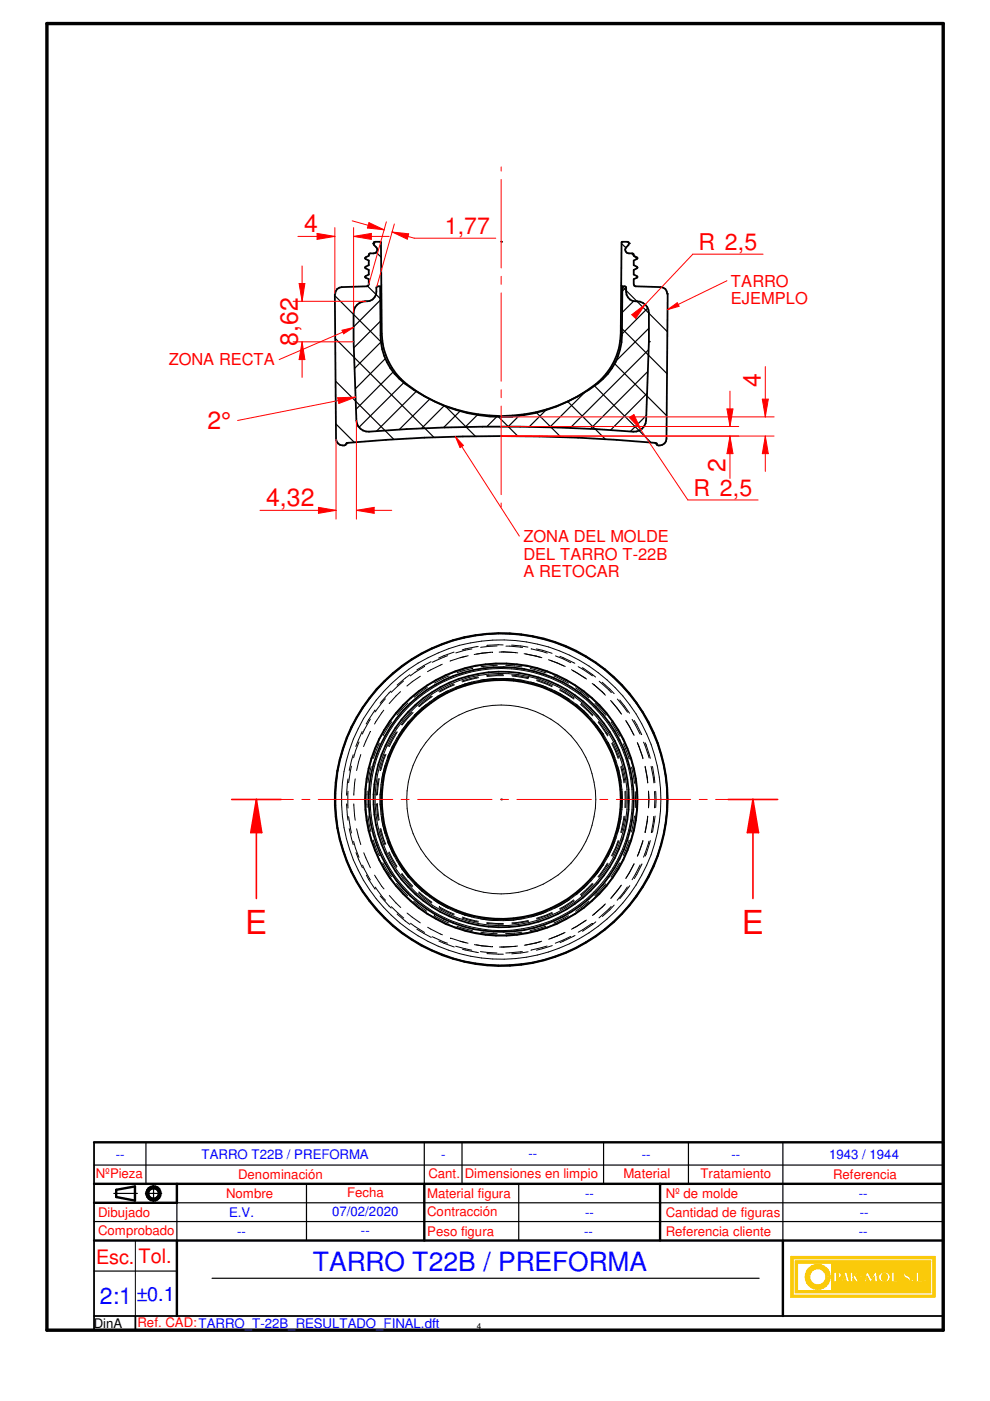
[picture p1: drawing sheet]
<svg xmlns="http://www.w3.org/2000/svg" width="210mm" height="297mm" viewBox="0 0 210 297" stroke-linecap="round" stroke-linejoin="round" font-family="sans-serif">
<path d="M9.9 5h190.1v277h-190.1z" fill="none" stroke="#000" stroke-width=".72"/>
<g fill="none" stroke="#000" stroke-width=".51">
<path d="M19.9 255h17.6M19.9 251h180.1M24.6 252.3v1.5M28.6 251.5v3.1M140 251v12M19.9 263h180.1M166 263v16"/>
<circle cx="32.5" cy="253" r="1.5"/>
<circle cx="32.6" cy="253" r="1.14"/>
</g>
<path d="M19.9 242.2v39.8h180.1v-39.8M19.9 279h180.1M28.7 279v3" fill="none" stroke="#000" stroke-width=".38"/>
<g fill="none" stroke="#000" stroke-width=".25">
<path d="M19.9 247h180.1M19.9 259h180.1M24.1 253h5M30.8 253h3.5M30.9 242.2v8.8M32.6 251.3v3.5M37.5 255v8M65 251v12M98 242.2v8.8M110 251v12M128 242.2v8.8M146 242.2v8.8"/>
<path d="M166 242.2v20.8M19.9 269.5h17.6M45 271h116"/>
</g>
<g fill="#faca0a">
<path d="M167.7 266.4v8.6h30.5v-8.6zM168.1 266.9h29.7v7.7h-29.7z" fill-rule="evenodd"/>
<path d="M168.6 267.3v6.8h28.7v-6.8zM193.1 271.5a.3 .3 0 0 1 .6 0 .3 .3 0 0 1-.6 0zM194.2 269.7h.6v1.9h.8v.2h-1.4zM195.9 271.4l.4-.1v.4l-.3 .1zM169.1 267.8h7.2v5.8h-7.2zM176.8 269.7h.8a.61 .61 0 0 1 .8 .5 .61 .61 0 0 1-.6 .7h-.4v.9h-.6zM179 269.7h.5l.6 2.1h-.6l-.1-.4h-.6l-.2 .4h-.2zM180.3 269.7h.5v.9l.8-.9h.3l-.5 .7 .7 1.4h-.7l-.5-.9-.1 .9h-.5zM182.2 270.6h.8v.2h-.8zM183.7 269.7h.3l.7 1.4 .8-1.4h.3l.3 2.1h-.6l-.1-1.2-.7 1.2h-.2l-.6-1.2-.2 1.2h-.4zM186.4 270.2a1.19 1.19 0 0 1 1.7-.4 1.19 1.19 0 0 1 .3 1.7 1.2 1.2 0 0 1-1.5 .2 1.2 1.2 0 0 1-.5-1.5zM189 269.7h.6v1.9h.8v.2h-1.4zM191.6 270a.73 .73 0 0 1 .8-.3 .73 .73 0 0 1 .6 .6l-.3 .1a.35 .35 0 0 0-.3-.5 .35 .35 0 0 0-.4 .4l.3 .1a.74 .74 0 0 1 .6 1.1 .74 .74 0 0 1-1.2 .1l-.1-.5h.2v.3a.35 .35 0 0 0 .5 .2 .35 .35 0 0 0 .1-.5 .88 .88 0 0 1-.8-1.1z" fill-rule="evenodd"/>
</g>
<g fill="none" stroke="#faca0a" stroke-width=".25">
<path d="M176.8 269.7h.8a.63 .63 0 0 1 .7 .3 .63 .63 0 0 1 0 .8l-.9 .1v.9h-.6zM179 269.7h.5l.6 2.1h-.6l-.1-.4h-.6l-.2 .4h-.2zM180.3 269.7h.5v.9l.8-.9h.3l-.5 .7 .7 1.4h-.7l-.5-.9-.1 .9h-.5zM183.7 269.7h.3l.7 1.4 .8-1.4h.3l.3 2.1h-.6l-.1-1.2-.7 1.2h-.2l-.6-1.2-.2 1.2h-.4zM186.4 270.2a1.19 1.19 0 0 1 1.7-.4 1.19 1.19 0 0 1 .3 1.7 1.2 1.2 0 0 1-1.5 .2 1.2 1.2 0 0 1-.5-1.5zM191.8 271.3h.1M192.2 271.7l-.4-.3v-.3h-.2a.73 .73 0 0 0 .4 .7 .73 .73 0 0 0 .8-.1M192.2 271.7h.1M192.2 269.7l-.4 .2-.2 .4a1.24 1.24 0 0 0 .9 1l.1 .1M192.3 269.7h.1M192.3 269.7l.6 .3 .1 .3-.3 .1a.35 .35 0 0 0-.3-.5 .35 .35 0 0 0-.4 .4l1 .6-.2 .8M192.3 270.4h.1"/>
<path d="M192.6 271.4h.1M192.6 271.4l-.4 .3M192.8 271.7h.1"/>
</g>
<path d="M171.3 269.1a2.65 2.65 0 0 1 2.9-.9 2.65 2.65 0 0 1 1.8 2.4h-.9a1.75 1.75 0 0 0-2.6-1.4 1.75 1.75 0 0 0 0 3 1.75 1.75 0 0 0 2.6-1.4h.9a2.66 2.66 0 0 1-3.6 2.4 2.66 2.66 0 0 1-1.1-4.1z" fill-rule="evenodd" fill="#faca0a"/>
<path d="M171.5 268.9a2.65 2.65 0 0 1 2.8-.7 2.65 2.65 0 0 1 1.7 2.4h-.9a1.74 1.74 0 0 0-2.6-1.4 1.74 1.74 0 0 0 0 3 1.74 1.74 0 0 0 2.6-1.4h.9a2.65 2.65 0 0 1-3.7 2.3 2.65 2.65 0 0 1-.8-4.2z" fill="none" stroke="#faca0a" stroke-width=".25"/>
<path d="M177.4 270l.4 .2v.4l-.3 .2h-.1z" fill-rule="evenodd" fill="#faca0a"/>
<path d="M177.4 270l.4 .2v.4l-.3 .2h-.1z" fill="none" stroke="#faca0a" stroke-width=".25"/>
<path d="M179.1 270.3l.2 .8h-.5z" fill="#faca0a"/>
<path d="M179.1 270.3l.2 .8h-.5z" fill="none" stroke="#faca0a" stroke-width=".25"/>
<path d="M187.1 270.2a.65 .65 0 0 1 .8-.1 .65 .65 0 0 1 .3 .7 .68 .68 0 0 1-.7 .9 .68 .68 0 0 1-.6-.9z" fill-rule="evenodd" fill="#faca0a"/>
<g fill="none" stroke="#faca0a" stroke-width=".25">
<path d="M167.7 266.4h30.5v8.6h-30.5zM168.1 266.9h29.7v7.7h-29.7zM168.6 267.3h28.7v6.8h-28.7zM169.1 267.8h7.2v5.8h-7.2zM182.2 270.6h.8v.2h-.8zM187.2 270l.3-.1a.9 .9 0 0 1 .6 .9 .9 .9 0 0 1-.6 .9 .96 .96 0 0 1-.3-1.7zM189 269.7h.6v1.9h.8v.2h-1.4zM194.2 269.7h.6v1.9h.8v.2h-1.4zM195.9 271.4l.4-.1v.4l-.3 .1z"/>
<circle cx="193.4" cy="271.5" r=".27"/>
</g>
<path d="M19.9 242.2h180.1M24.6 253.8l4 .8M28.6 251.5l-4 .8M37.5 251v4M90 251v12M37.5 263v16" fill="none" stroke="#000" stroke-width=".51"/>
<path d="M37.5 255h162.5M90 242.2v8.8" fill="none" stroke="#000" stroke-width=".25"/>
<g fill="none" stroke="#000" stroke-width=".21">
<path d="M90.2 138.2l-3 1.8M94.9 139l-3.2 1.4M95 136.2l-3.2 1.3M96.3 138.3l-3.3 1.2M98.8 139.1l-3.4 1.1M99.3 139l-1.7 .4M100.1 137.6l-3.5 .8M100.1 134.9l-3.4 .7M101.4 137.1l-3.4 .7M104 138.3l-3.5 .5M104.4 138.3l-3.4 .4M105.4 134.3l-3.5 .3"/>
<path d="M105.4 136.9l-3.5 .3M106.3 138.2l3 .2M106.7 136.7l-3.5 .2M106.8 138.2l-1 .1M107.1 134.4l3.5 .2M107.3 137l3.5 .3M108.5 136.8l3.4 .4M109.1 138.3l.7 .1M111.1 138.6l3.5 .8M111.5 138.7l3.4 .7M112.4 134.9l3.3 .7M112.6 137.6l3.4 .9"/>
<path d="M113.7 137.6l3.4 .9M116.3 139.9l3.2 1.3M116.6 140l3.2 1.3M117.5 136.1l3.2 1.3M117.8 139.1l3.2 1.4M118.7 139.1l3.2 1.5M122.3 138.2l3 1.8M73.2 157.5l-1 3.3M75.4 152.7l-1.5 3.1M76.1 157.3l-1.1 3.4M76.5 160l-.9 3.4M76.8 155.1l-1.4 3.2"/>
<path d="M78.2 148.3l-2 2.9M78.5 155.1l-1.4 3.2M78.5 152.5l-1.7 3.1M79.5 150.5l-1.9 3M80.4 157.6l-1.2 3.2M81.4 150.6l-2 2.9M81.6 159.9l-1 3.4M81.6 144.4l-2.3 2.5M81.7 148.2l-2.2 2.8M81.8 159.9l-1 3.3M82.9 146.5l-2.3 2.6M83.1 153l-1.9 3"/>
<path d="M83.1 158.4l-.8 1.9M83.6 157.5l-.5 .9M84 155.2l-1.7 3M84.2 155.2l-1.7 3.1M84.9 146.6l-2.4 2.6M85.3 154.8l-.8 1.1M85.3 154.8l-2.2 3.6M85.6 144.4l-2.7 2.4M85.7 141l-2.7 2.1M86.5 149.1l-2.3 2.5M86.9 143l-2.7 2.2M87.4 151l-2.3 2.7"/>
<path d="M87.6 151.1l-2.3 2.6M87.9 151.6l-2.6 3.2M87.9 151.6l-.1 .1M89.1 143.4l-2.8 2.1M89.5 150.1l-1.6 1.5M90 141.3l-3 2M90.4 149.3l-.9 .8M90.6 145.8l-2.8 2M91.4 140.3l-3 1.7M91.5 147.6l-2.8 2.1M91.7 147.7l-2.8 2.1M93.8 140.8l-3.2 1.6"/>
<path d="M94.7 146.6l-1.9 1-3.3 2.5M95 146.5l-.3 .1M95.2 143.3l-3.1 1.5M96.2 145l-3.2 1.6M96.4 145.2l-3.2 1.5M98.6 145l-2 .7M98.6 145l-3.9 1.6M100 144.6l-1.4 .4M100.2 141.7l-3.3 .9M101.3 143.5l-3.4 .9M101.5 143.7l-3.5 .9M102.6 144.1l-.8 .1"/>
<path d="M102.6 144.1l-4 .9M104.7 143.9l-2.1 .2M104.7 143.9l4.2 .1M105.3 143.8l-.6 .1M105.5 141.1l-3.5 .3M106.7 143l-3.5 .3M106.8 143.3l-3.5 .1M107.2 143.8l1.7 .2M107.2 141.1l3.5 .3M108.5 143.1l3.5 .6M108.6 143.3l3.4 .6M108.9 144l4.1 .7"/>
<path d="M112.4 141.7l3.4 1M112.5 144.6l.5 .1M113 144.7l3.9 1.4 1.9 1M113.8 144.1l3.3 1.3M113.8 144.3l3.3 1.3M117.4 143.3l3.1 1.6M117.5 146.4l1.3 .7M118.7 146.2l3 1.8M118.7 146.4l3 1.8M118.8 147.1l3.5 2.3M121.2 142l2.9 1.8M121.4 142.2l2.7 1.6"/>
<path d="M122 145.8l2.8 2.1M122.1 149.3l.2 .1M122.3 149.4l1.6 1.4M122.6 141.4l3 1.9M123.1 149.4l2.5 2.4M123.2 149.2l2.5 2.4M123.4 141.6l2.9 2M123.9 150.8l.8 .8M123.9 150.8l2.8 3.1M124.1 143.8l.3 .2M125.6 144.9l.4 .3M125.8 145.1l2.4 2.1"/>
<path d="M125.9 153l.8 .9M126.2 149.1l2.3 2.6M126.7 153.9l1.2 1.7M126.8 141l2.7 2.1M126.8 153.2l2 2.8M126.9 152.9l2 3M127 144.4l2.6 2.5M127.7 144.7l2.5 2.4M127.7 146.7l.7 .7M127.9 155.6l.1 .3M127.9 155.6l1 1.8M128.9 157.4a26.2 26.2 0 0 1 2.7 8"/>
<path d="M128.9 157.4l.9 1.9M129.5 148.5l2.2 2.8M129.6 153.1l1.8 3M129.6 148.7l2.2 2.7M129.7 157.6l1.4 3.2M129.8 157.4l1.4 3.3M130.8 144.3l2.4 2.6M130.9 148.2l2.2 2.8M131.4 148.4l2.1 2.8M132.2 157.7l1.2 3.2M132.7 152.7l1.7 3.1M132.8 152.9l1.7 3"/>
<path d="M134 152.5l1.7 3.2M134.3 148.3l2 2.8M134.5 152.7l1.6 3M135.1 157.4l1.2 3.3M135.2 157.6l1.1 3.3M136.4 157.4l1.2 3.3M136.8 157.5l1.1 3.3M137.2 152.7l1.5 3.1M139.3 157.5l1 3.3M71.1 167.8v3.5M71.2 173.1l.6 3.4M71.8 162.6l-.6 3.4"/>
<path d="M72.2 178.2l1 3.3M73.5 170.4l.3 3.5M73.8 167.8v3.5M73.8 165.1l-.3 3.5M73.9 173.1l.6 3.5M74 175.7l.9 3.4M74.5 162.4l-.6 3.5M74.9 160l-.9 3.4M75 178.4l1.1 3.4M75 170.4l.3 3.5M75.3 165.1l-.3 3.5M75.6 175.7l.9 3.4"/>
<path d="M77.9 167.7v3.5M78 173l.7 3.4M78.7 162.5l-.7 3.4M79.1 178.1l1.2 3.2M79.8 170.4l.4 3.5M80 170.3l.3 3.6M80.2 165.1l-.4 3.5M80.4 165.1l-.4 3.4M80.6 175.8l1 3.3M80.6 170.6l.1 .7M80.6 168.4v2.2M80.6 170.6l.5 4.1"/>
<path d="M80.7 167.8l-.1 .6M80.7 175.6l1.1 3.4M80.9 173.1l.2 1.6M81.1 174.7l1.2 4M81.1 164.3l-.2 1.6M81.1 164.3l-.5 4.1M81.6 162.5l-.5 1.8M82.2 178.3l.1 .4M82.3 178.7l.8 1.9M82.3 160.3l-.1 .4M82.3 160.3l-1.2 4M129.8 179.7l-1.9 3.7"/>
<path d="M130.4 178.3l-.6 1.4M131.1 178.2l-1.4 3.2M131.2 175.7l-.3 .8M131.2 175.7l-1.4 4M131.2 178.3l-1.3 3.2M131.6 173.7l-.4 2M131.6 165.4l.1 .5M131.6 162.6l.7 3.4M131.6 165.4l.4 4.1M131.7 173.1l-.1 .6M131.8 162.4l.7 3.5M131.9 167.7l.1 1.8"/>
<path d="M132 169.5l-.1 1.8M132 169.5l-.4 4.2M132.3 173.1l-.7 3.4M132.5 173.1l-.7 3.4M132.5 167.8v3.4M132.7 167.7v3.5M133.4 178.1l-1.2 3.3M133.9 162.6l.6 3.5M134.5 173l-.6 3.4M134.7 167.9v3.3M136.3 178.3l-1.2 3.2M136.3 178.2l-1.1 3.3"/>
<path d="M136.8 162.5l.5 3.4M136.8 162.6l.5 3.4M137.3 173.1l-.5 3.4zM137.5 167.7l.1 1.8M137.5 167.8l.1 1.7M137.6 169.5l-.1 1.8M137.6 178.3l-1.2 3.4M137.9 178.2l-1.1 3.3M138 162.5l.6 3.5M138.3 162.5l.6 3.4M138.6 173.1l-.5 3.4M138.8 167.8v3.5"/>
<path d="M138.9 173l-.6 3.4M139 167.8v3.4M140.4 178.2l-1 3.3M140.8 162.6l.5 3.3M141.3 173l-.5 3.4M141.4 167.8v3.4M73.9 183.2l1.5 3.2M75.5 180.8l1.3 3.2M76.3 187.9l1.9 2.9M76.9 183.4l1.6 3.2M77.1 180.8l1.4 3.2M77.7 185.5l1.8 3"/>
<path d="M79.4 192.2l2.3 2.5M79.4 185.5l2 3M79.5 188.1l2.2 2.8M80.6 189.9l2.3 2.6M81.2 182.9l1.8 3M82.3 180.8l1.8 3.1M82.5 180.6l1.7 3.1M82.5 189.9l2.5 2.5M83 192.2l2.6 2.4M83 195.9l2.7 2.2M83.1 180.6l.5 1M83.1 180.6l2.2 3.7"/>
<path d="M84.1 187.3l2.3 2.6M84.2 193.8l2.7 2.2M84.5 183.1l.8 1.2M85.1 185.4l2.3 2.6M85.2 185.2l2.3 2.7M85.3 184.3l1.2 1.6M86.3 193.6l2.8 2.1M86.5 185.9l.1 .1M86.5 185.9l1.4 1.6M87 195.7l3 2M87.2 199.1l3 1.7M87.7 191.1l2.8 2.1"/>
<path d="M87.8 187.4l.1 .1M87.9 187.5l1.6 1.4M88.4 197l3 1.8M88.7 189.3l2.8 2.2M88.8 189.1l2.8 2.2M89.5 188.9l1 .8M89.5 188.9l3.3 2.5M90.7 196.6l3.1 1.6M91.6 198.6l3.3 1.4M91.9 190.8l.9 .6M92 194.2l3.2 1.5M92.8 191.4l1.9 1"/>
<path d="M93 199.5l3.3 1.3M93.1 192.4l3.2 1.6M93.1 192.3l3.2 1.5M94.7 192.4l3.9 1.6M94.7 192.4l.3 .2M95.5 198.9l3.3 1M96.9 196.4l3.3 .9M97.6 199.6l1.6 .4M98 194.6l3.4 .9M98 194.4l3.4 .9M98.6 194l1.5 .4M98.6 194l4 .9"/>
<path d="M101.9 194.8l.7 .1M101.9 197.7l3.5 .3M102.6 194.9l2.1 .3M103.2 195.8l3.5 .2M103.2 195.6l3.5 .2M104.7 195.2h.7M108.9 195.1l-1.7 .1M108.9 195.1l-4.2 .1M110.7 197.7l-3.5 .3M110.7 194.8l-1.8 .3M112 195.2l-3.5 .5M112.1 195.4l-3.6 .5"/>
<path d="M113 194.3l-.5 .1M113 194.3l-4.1 .8M114.6 199.6l-3.4 .8M114.9 199.6l-3.4 .8M115 193.7l-2 .6M115.7 196.4l-3.3 .9M115.9 193.3l-.9 .4M117.1 193.5l-3.4 1.2M117.1 193.6l-3.3 1.3M118.8 191.9l-1.2 .7M118.8 191.9l-3.8 1.8M119.5 197.8l-3.2 1.3"/>
<path d="M119.8 197.7l-1.8 .8M120.5 194.1l-3.1 1.6M121 198.5l-3.3 1.5M121.6 190.8l-2.9 1.9M121.8 191l-3.1 1.8M121.9 198.3l-3.2 1.6M123.9 188.2l-3.3 2.6-1.8 1.1M124.1 195.2l-2.7 1.7M124.2 195.2l-3 1.8M124.3 195.1l-.2 .1M124.7 187.3l-.8 .9M124.8 191.1l-2.8 2.1"/>
<path d="M125.3 199.1l-3 1.7M125.5 195.8l-2.9 1.9M125.6 187.3l-2.5 2.4M125.8 187.4l-2.6 2.4M126 193.8l-.4 .3M126.3 195.5l-2.8 1.9M126.7 185.1l-.8 .9M126.7 185.1l-2.8 3.1M127.9 183.4l-1.2 1.7M128.1 183.1l-.2 .3M128.4 191.6l-2.4 2.2M128.4 187.4l-2.3 2.5"/>
<path d="M128.8 183l-2 2.9M128.9 183.1l-1.9 2.9M129.5 195.9l-2.7 2.1M129.6 192.2l-2.6 2.4M130.2 191.9l-2.5 2.4M131.4 183l-1.9 2.9M131.7 187.7l-2.2 2.8M131.7 187.7l-2.1 2.7M133 188l-2.1 2.9M133.2 192.1l-2.3 2.5M133.5 187.8l-2.1 2.7M134.4 183.2l-1.7 3.1"/>
<path d="M134.5 183.1l-1.7 3M135.7 183.4l-1.7 3.1M136.1 183.2l-1.6 3.1M136.3 187.9l-2 2.8M138.7 183.2l-1.5 3.1M91.8 201.6l3.3 1.3M96.6 200.6l3.4 .9M96.8 203.4l3.4 .7M98 201.3l3.4 .7M100.6 200.3l1.6 .2M101 200.3l3.4 .4M101.9 201.8l3.5 .3"/>
<path d="M101.9 204.4l3.5 .3M103.3 202.2l3.4 .1M109.4 200.7l-3.5 .1M109.7 200.6l-3 .2M110.7 204.4l-3.5 .3M110.7 201.8l-3.5 .3M112 201.8l-3.5 .4M115.8 203.4l-3.4 .7M116 200.6l-3.4 .9M117.1 200.5l-3.4 1M120.7 201.5l-3.2 1.4M28.7 263v16"/>
<circle cx="106.3" cy="169.5" r="33.9"/>
<circle cx="106.3" cy="169.5" r="20"/>
<circle cx="106.3" cy="169.5" r="26.7"/>
<circle cx="106.3" cy="169.5" r="27.8"/>
<circle cx="106.3" cy="169.5" r="28.8"/>
<circle cx="106.3" cy="169.5" r="25.5"/>
</g>
<circle cx="106.3" cy="169.5" r=".19" fill="#000"/>
<g fill="none" stroke="#000" stroke-width=".38">
<circle cx="106.3" cy="169.5" r="35.3"/>
<circle cx="106.3" cy="169.5" r="27.1"/>
<circle cx="106.3" cy="169.5" r="25.3"/>
<circle cx="106.3" cy="169.5" r="35.2"/>
<circle cx="106.3" cy="169.5" r="28.1"/>
<circle cx="106.3" cy="169.5" r="28.9"/>
</g>
<path d="M54.4 169.5h7.8M64 169.5h1.7M67.5 169.5h15.8M85 169.5h1.7M88.6 169.5h15.7M106.1 169.5h1.7M109.6 169.5h15.8M127.2 169.5h1.7M130.7 169.5h15.7M148.3 169.5h1.6M151.7 169.5h7.9" fill="none" stroke="#f00" stroke-width=".21"/>
<path d="M59.6 169.5h-5.2v21M154.4 169.5h5.2" fill="none" stroke="#f00" stroke-width=".34"/>
<path d="M54.4 169.5l1.1 7h-2.3z" fill="#f00"/>
<path d="M54.4 169.5l1.1 7h-2.3zM159.6 169.5v21" fill="none" stroke="#f00" stroke-width=".34"/>
<path d="M159.6 169.5l1.2 7h-2.3z" fill="#f00"/>
<path d="M49.1 169.5h5.3M159.6 169.5l1.2 7h-2.3zM159.6 169.5h5.3" fill="none" stroke="#f00" stroke-width=".34"/>
<g fill="none" stroke="#000" stroke-width=".25">
<path d="M79.8 53.5l1 1M131.8 51.6l.9 .9M133.9 53.7l.5 .5M134.4 54.3l.6 .6M71 62.7l10.2 10.2M71.1 71.8l20.9 21M77.9 60.7l3 2.9M80.6 63.7l-5.6 5.6M80.6 68.1l-5.6 5.6M80.8 72.5l-5.6 5.6M81.7 76l-6.3 6.4M83.4 78.9l-7.9 7.9"/>
<path d="M130 76.8l11.4 11.3M131.6 69.4l9.8 9.8M131.7 60.5l9.8 9.8M132.7 61l-.7 .7M134.4 63.8l-2.5 2.5M137.3 65.3l-5.4 5.5M137.3 78.8l-12.1 12.1M137.5 74.2l-16.6 16.5M137.6 69.6l-7 6.9M71.2 80.8l12.3 12.4M71.2 89.9l3.9 3.9M85.6 81.2l-9.5 9.4"/>
<path d="M88.3 83l-8.5 8.4M91.1 84.6l-6.5 6.5M94.2 86l-4.8 4.8M94.4 86.1l6.4 6.4M97.6 87.1l-3.5 3.5M101.3 87.8l-2.6 2.7M105.5 88.2l-2.3 2.3M105.7 88.3l4.1 4.2M110.2 88l-2.5 2.5M113.7 87.5l5.2 5.2M115.9 86.8l-3.7 3.7M120.4 85.1l8 8"/>
<path d="M124 83.2l-7.5 7.4M125.9 81.7l12.1 12.2M137 88.1l-3.4 3.4M137.2 83.4l-7.7 7.8"/>
</g>
<g fill="#000">
<circle cx="79.2" cy="51.6" r=".19"/>
<circle cx="106.3" cy="51.3" r=".19"/>
<circle cx="133.3" cy="51.6" r=".19"/>
<circle cx="137.6" cy="72.4" r=".19"/>
<circle cx="73.4" cy="94" r=".19"/>
<circle cx="139.1" cy="94" r=".19"/>
</g>
<path d="M122.3 84.1a19.1 19.1 0 0 0 7.1-6.1 14.1 14.1 0 0 0 2.2-7.3l.2-19.4h1.5l-.1 .7a1.04 1.04 0 0 0-.5 1.3 2.05 2.05 0 0 0 1.6 .5l.1 .4 .8 .5-.8 .5v1l.8 .5-.8 .5v1l.8 .5-.8 .5 .1 1.4 .2 .1 5.4 .2a1.53 1.53 0 0 1 1.5 1.4l-.3 30.7a1.36 1.36 0 0 1-.9 1.4 1.36 1.36 0 0 1-1.5-.5 351.3 351.3 0 0 0-65.5 .1l-.1 .3a1.44 1.44 0 0 1-2.1-1.3l-.2-30.7a1.68 1.68 0 0 1 1.4-1.4l5.4-.2 .3-.1 .1-1.4-.8-.5 .8-.5v-1l-.8-.5 .8-.5v-1l-.8-.5 .8-.5 .1-.4a2.05 2.05 0 0 0 1.6-.5 1.04 1.04 0 0 0-.6-1.3l-.1-.4 .1-.3h1.4l.2 19.4a14.3 14.3 0 0 0 7.3 12.1 32.6 32.6 0 0 0 36.6-.1 13.5 13.5 0 0 0 7.1-11.6l.1-10.4h.5l.3 .3a2.24 2.24 0 0 0 2.3 2.9 2.53 2.53 0 0 1 2.5 2.5v6l-.6 16.8a2.54 2.54 0 0 1-2.7 2.3 382.3 382.3 0 0 0-56.7 0 2.54 2.54 0 0 1-2-2.3l-.6-16.7v-6.1a2.56 2.56 0 0 1 2.8-2.5 2.23 2.23 0 0 0 2-2.9l.3-.3h.5l.1 10.4a13.3 13.3 0 0 0 7.1 11.6 33.9 33.9 0 0 0 32.7 2.3" fill="none" stroke="#000" stroke-width=".38"/>
<path d="M154.1 59.5l-12.6 6.2" fill="none" stroke="#f00" stroke-width=".21"/>
<path d="M141.5 65.7l2.1-1.5 .4 .7z" fill="#f00"/>
<path d="M106.3 35.4v.9M106.3 38.1v18.7M106.3 58.6v1.7M106.3 62.1v18.7M141.5 65.7l2.1-1.5 .4 .7zM96.6 92.6l13.5 21.1M106.3 82.6v1.7M106.3 86.1v18.8M106.3 106.6v.9" fill="none" stroke="#f00" stroke-width=".21"/>
<path d="M96.6 92.6l1.7 1.8-.8 .5z" fill="#f00"/>
<path d="M67.2 49.5l3.8 .6-3.8 .7zM71 48.3v14M75 48.3v18.1M96.6 92.6l1.7 1.8-.8 .5z" fill="none" stroke="#f00" stroke-width=".21"/>
<path d="M67.2 49.5l3.8 .6-3.8 .7z" fill="#f00"/>
<path d="M75 50.1l3.7-.6v1.3z" fill="none" stroke="#f00" stroke-width=".21"/>
<path d="M75 50.1l3.7-.6v1.3z" fill="#f00"/>
<path d="M63.2 50.1h7.8M75 50.1h7.5M71.2 93v17.1M75.6 89.2v20.9M75.6 108.2l3.7-.6v1.2z" fill="none" stroke="#f00" stroke-width=".21"/>
<path d="M75.6 108.2l3.7-.6v1.2z" fill="#f00"/>
<path d="M67.5 107.6l3.7 .6-3.7 .6z" fill="none" stroke="#f00" stroke-width=".21"/>
<path d="M67.5 107.6l3.7 .6-3.7 .6z" fill="#f00"/>
<path d="M62.1 72.5h12.9M62.1 63.9h15.5M64.1 72.5l.5 3.7h-1.2zM55.1 108.2h16.1M75.6 108.2h7.5" fill="none" stroke="#f00" stroke-width=".21"/>
<path d="M64.1 72.5l.5 3.7h-1.2z" fill="#f00"/>
<path d="M63.4 60.1h1.2l-.5 3.8z" fill="none" stroke="#f00" stroke-width=".21"/>
<path d="M63.4 60.1h1.2l-.5 3.8z" fill="#f00"/>
<path d="M64.1 56.4v7.5M64.1 72.5v7.5M75 69.4l-15.8 6.8" fill="none" stroke="#f00" stroke-width=".21"/>
<path d="M72.5 70l2.5-.6-2.1 1.4z" fill="#f00"/>
<path d="M72.5 70l2.5-.6-2.1 1.4zM75.4 84.2l-25 5" fill="none" stroke="#f00" stroke-width=".21"/>
<path d="M71.6 84.3l3.8-.1-3.6 1.4z" fill="#f00"/>
<path d="M71.6 84.3l3.8-.1-3.6 1.4zM106.3 92.5h50.3M106.3 90.4h50.3M154.8 92.5l.6 3.7h-1.3z" fill="none" stroke="#f00" stroke-width=".21"/>
<path d="M154.8 92.5l.6 3.7h-1.3z" fill="#f00"/>
<path d="M154.1 86.7h1.3l-.6 3.7z" fill="none" stroke="#f00" stroke-width=".21"/>
<path d="M154.1 86.7h1.3l-.6 3.7z" fill="#f00"/>
<path d="M106.3 92.5h57.8M106.3 88.4h57.8M154.8 82.9v7.5M154.8 92.5v8.9M162.3 92.5l.6 3.7h-1.3z" fill="none" stroke="#f00" stroke-width=".21"/>
<path d="M162.3 92.5l.6 3.7h-1.3z" fill="#f00"/>
<path d="M161.6 84.6h1.3l-.6 3.8z" fill="none" stroke="#f00" stroke-width=".21"/>
<path d="M161.6 84.6h1.3l-.6 3.8z" fill="#f00"/>
<path d="M161.8 53.9h-14.9l-11.8 12.5M133.9 66.7l2.9-2.1-2 2.9zM162.3 77.7v10.7M162.3 92.5v7.4" fill="none" stroke="#f00" stroke-width=".21"/>
<path d="M133.9 66.7l2.9-2.1-2 2.9z" fill="#f00"/>
<path d="M133.4 88.5l1-.6 1.5 3.2zM134.5 89.1l11.3 16.9h14.9" fill="none" stroke="#f00" stroke-width=".21"/>
<path d="M133.4 88.5l1-.6 1.5 3.2z" fill="#f00"/>
<path d="M78.2 47.2l3.2 1.5-3.5-.4zM81.9 47l-3.7 13.3M83.6 47.5l-3.7 13.3M87.8 50.5h17.3" fill="none" stroke="#f00" stroke-width=".21"/>
<path d="M78.2 47.2l3.2 1.5-3.5-.4z" fill="#f00"/>
<path d="M83.1 49.2l3.6 .4-.3 1.1z" fill="none" stroke="#f00" stroke-width=".21"/>
<path d="M83.1 49.2l3.6 .4-.3 1.1z" fill="#f00"/>
<path d="M74.7 46.8l6.7 1.9M83.1 49.2l4.7 1.3" fill="none" stroke="#f00" stroke-width=".21"/>
<g font-size="7" fill="#f00">
<text x="52" y="198">E</text>
<text x="157.3" y="198">E</text>
</g>
<text font-size="5.6" fill="#00f" x="66.3" y="269.4">TARRO T22B / PREFORMA</text>
<g font-size="5.3" fill="#f00">
<text x="64.5" y="49.2">4</text>
<text x="63.1" y="73.3" transform="rotate(-90 63.1 73.3)">8,62</text>
<text x="161.3" y="82" transform="rotate(-90 161.3 82)">4</text>
<text x="44" y="91">2°</text>
<text x="153.8" y="100.1" transform="rotate(-90 153.8 100.1)">2</text>
<text x="56.4" y="107.3">4,32</text>
</g>
<g font-size="4.9" fill="#f00">
<text x="94.3" y="49.7">1,77</text>
<text x="148.1" y="53">R 2,5</text>
<text x="147.1" y="105.2">R 2,5</text>
</g>
<text font-size="4.9" fill="#00f" x="21.2" y="276.4">2:1</text>
<g font-size="4.2" fill="#f00">
<text x="20.4" y="267.9">Esc.</text>
<text x="29.3" y="267.9">Tol.</text>
</g>
<text font-size="4.2" fill="#00f" x="28.9" y="275.8">±0.1</text>
<g font-size="3.5" fill="#f00">
<text x="155" y="60.7">TARRO</text>
<text x="155" y="64.5">EJEMPLO</text>
<text x="35.8" y="77.5">ZONA RECTA</text>
<text x="111" y="114.9">ZONA DEL MOLDE</text>
<text x="111" y="118.7">DEL TARRO T-22B</text>
<text x="111" y="122.4">A RETOCAR</text>
</g>
<g font-size="2.8" fill="#00f">
<text x="24.6" y="245.7">--</text>
<text x="42.8" y="245.7">TARRO T22B / PREFORMA</text>
<text x="93.5" y="245.7">-</text>
<text x="112.1" y="245.6">--</text>
<text x="136.1" y="245.7">--</text>
<text x="155.1" y="245.7">--</text>
<text x="175.8" y="245.7">1943 / 1944</text>
<text x="48.6" y="258">E.V.</text>
<text x="70.4" y="257.9">07/02/2020</text>
<text x="124" y="258">--</text>
<text x="124" y="254">--</text>
<text x="182.1" y="254">--</text>
<text x="182.3" y="257.9">--</text>
<text x="50.3" y="262">--</text>
<text x="76.5" y="261.9">--</text>
<text x="123.8" y="262">--</text>
<text x="182.1" y="262.1">--</text>
</g>
<g font-size="2.8" fill="#f00">
<text x="20.3" y="249.7">NºPieza</text>
<text x="50.5" y="250">Denominación</text>
<text x="90.8" y="249.7">Cant.</text>
<text x="98.6" y="249.7">Dimensiones en limpio</text>
<text x="132.2" y="249.7">Material</text>
<text x="148.5" y="249.7">Tratamiento</text>
<text x="176.7" y="250">Referencia</text>
<text x="20.8" y="257.9">Dibujado</text>
<text x="47.9" y="254">Nombre</text>
<text x="73.6" y="253.8">Fecha</text>
<text x="90.6" y="253.9">Material figura</text>
<text x="90.6" y="257.9">Contracción</text>
<text x="141.1" y="254">Nº de molde</text>
<text x="141.1" y="257.9">Cantidad de figuras</text>
<text x="20.8" y="261.9">Comprobado</text>
<text x="90.6" y="262">Peso figura</text>
<text x="141.1" y="262">Referencia cliente</text>
<text x="29.2" y="281.4">Ref. CAD:TARRO_T-22B_RESULTADO_FINAL.dft</text>
</g>
<text font-size="2.8" x="19.9" y="281.5">DinA</text>
<text font-size="1.7" x="101.1" y="281.7">4</text>
</svg>
